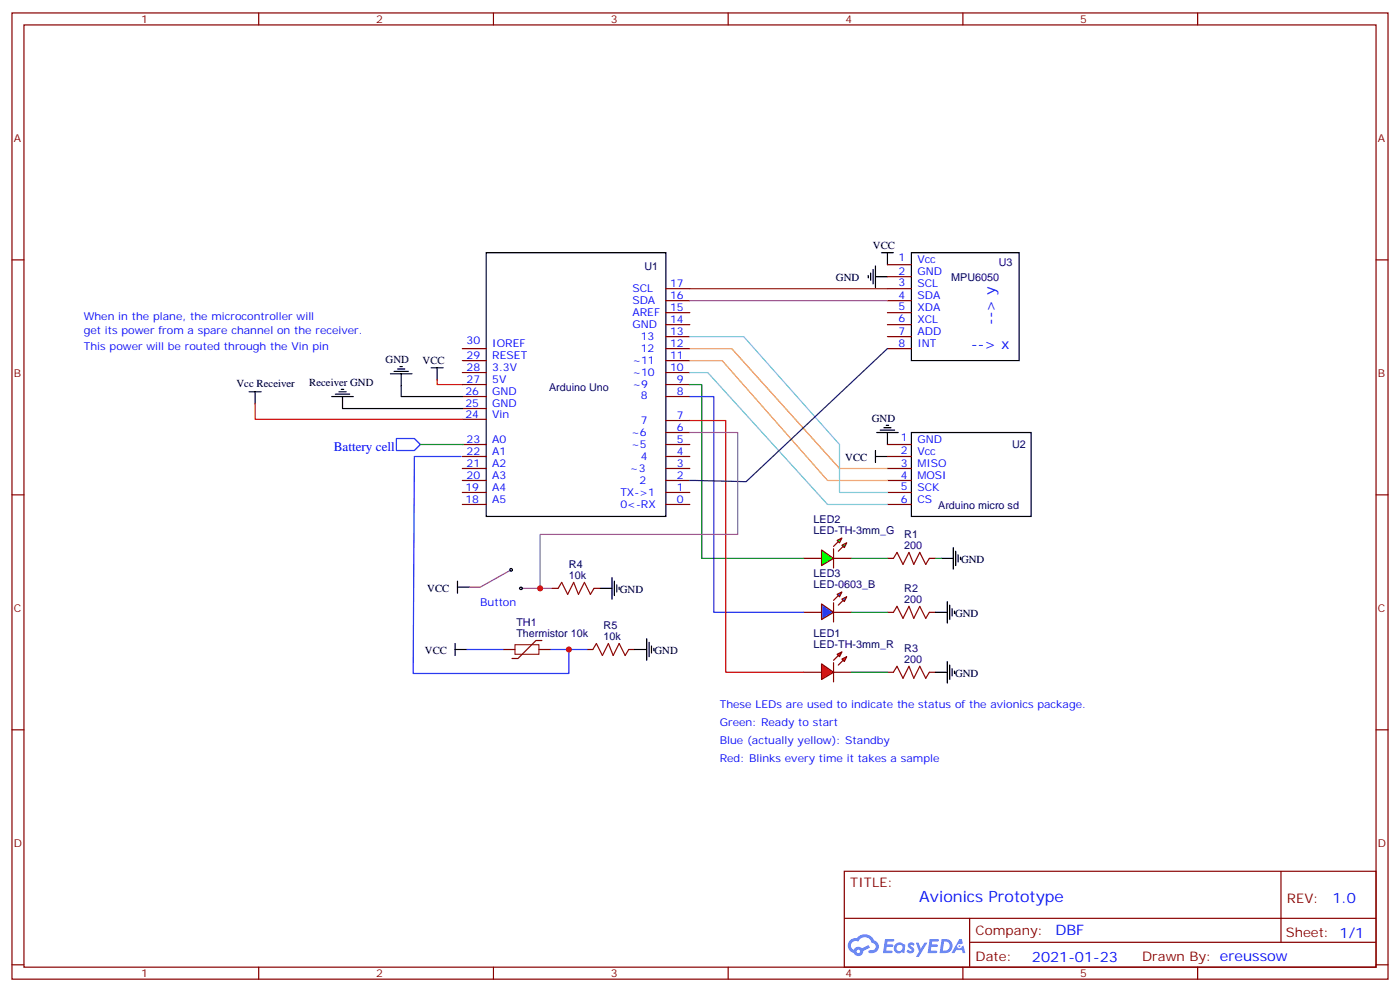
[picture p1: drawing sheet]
<svg xmlns="http://www.w3.org/2000/svg" width="412mm" height="292mm" viewBox="0 0 412 292" stroke-linecap="round" stroke-linejoin="round" font-family="sans-serif">
<g fill="none" stroke="#870000" stroke-width=".35">
<path d="M3.5 3.8h405.4v284.3h-405.4zM7.1 7.3h398.2v277.3h-398.2zM76.2 3.8v3.5M145.3 3.8v3.5M214.5 3.8v3.5M283.6 3.8v3.5M352.8 3.8v3.5M3.5 76.5h3.6M405.3 76.5h3.6M3.5 145.6h3.6M405.3 145.6h3.6M3.5 214.8h3.6"/>
<path d="M405.3 214.8h3.6M248.7 256.4h156.6v28.2h-156.6zM377.3 256.4v20.9M248.7 270.2h156.5M285.6 277.3h119.6M285.6 270.2v14.2M3.5 283.9h3.6M76.2 284.6v3.5M145.3 284.6v3.5M214.5 284.6v3.5M283.6 284.6v3.5M352.8 284.6v3.5"/>
<path d="M405.3 283.9h3.6"/>
</g>
<g fill="#5487ff">
<path d="M267.7 277.6a1.22 1.22 0 0 1 1.7 .2l-.4 .6a.47 .47 0 0 0-.3-.4 .47 .47 0 0 0-.5 .2l.1 .2a1.14 1.14 0 0 1 .8 1.8 1.14 1.14 0 0 1-1.9 0l-.2-.2 .5-.6 .7 .5a.29 .29 0 0 0 .3-.3 .29 .29 0 0 0-.2-.3 1.04 1.04 0 0 1-.6-1.7z"/>
<path d="M260.7 276.3h2.4l.3 .2-.2 .5-1.8 .1-.1 .8h1.5l.3 .4-.3 .4h-1.6l-.2 1.1h1.7l.2 .3-.2 .3-2.6 .1z"/>
<path d="M273.8 276.3h2.4l.3 .2-.1 .5-1.8 .1-.2 .8h1.6l.3 .4-.4 .4h-1.6l-.1 1.1h1.7l.2 .3-.2 .3-2.6 .1z"/>
<path d="M282.6 276.3h.7l.3 1.3-.6 .3a.69 .69 0 0 0-1 .3 .69 .69 0 0 0 .4 .9 .69 .69 0 0 0 .9-.6l.5-.2 .6 2.2h-.8l-.2-.9h-1.8l-.5 .9h-.8z"/>
<path d="M269.8 277.4h.8l.6 1.8 1.1-1.8h.9l-2.6 4.2h-.8l.9-1.5z"/>
<path d="M277.4 276.3l-.6 4.2h1.3a2.11 2.11 0 0 0 2.5-2.1 2.11 2.11 0 0 0-2.5-2.1zM278.1 277.1a1.39 1.39 0 0 1 1.7 1.4 1.39 1.39 0 0 1-1.8 1.3h-.3z"/>
<path d="M263.7 277.9a1.54 1.54 0 0 0-.1 2.2 1.54 1.54 0 0 0 2.2 .1l.6 .3 .3-2.3-.2-.3h-.4a1.49 1.49 0 0 0-2.4 0zM264 278.9a.94 .94 0 0 1 1.8 0 .94 .94 0 0 1-1.8 0z"/>
<path d="M250.4 276.7a2.18 2.18 0 0 0 1.1 3.7 1.44 1.44 0 0 0 1.6 .9 1.44 1.44 0 0 0 1.2-1.4l2-1.1-.5-.7-1.9 1a1.47 1.47 0 0 0-2.4 .4 1.39 1.39 0 0 1-.7-1.9 1.39 1.39 0 0 1 2-.5 2.12 2.12 0 0 1 2.2-1.3 2.12 2.12 0 0 1 1.9 1.7 1.14 1.14 0 0 1 1.1 1.4 1.14 1.14 0 0 1-1.7 .7 .43 .43 0 0 0-.5 .4 .43 .43 0 0 0 .4 .5 1.98 1.98 0 0 0 2.5-1.2 1.98 1.98 0 0 0-1.2-2.6 3.1 3.1 0 0 0-5.3-.6l-.9 .1zM252.3 280a.55 .55 0 0 1 1.1 0 .55 .55 0 0 1-1.1 0z"/>
<circle cx="282.6" cy="278.4" r=".26"/>
</g>
<g fill="none" stroke="#000" stroke-width=".35">
<path d="M143.2 74.4h52.9v77.6h-52.9zM257.2 79.3v4.2M257.9 78.2v6.4M259.6 74.4h3.6M261.4 74.4v3.5M268.5 74.4h31.7v31.7h-31.7zM255.8 81.1v.7M256.5 80.4v2.1M257.9 81.4h3.5M115 110h6.4M116.1 109.3h4.2M117.1 108.6h2.1"/>
<path d="M117.8 107.9h.7M118.2 110v3.5M127 108.2h3.5M128.8 108.2v3.6M257.9 134.3h3.5M257.9 132.6v3.5M258.2 127.3h6.4M259.3 126.6h4.2M260.3 125.9h2.2M261.1 125.2h.7M261.4 127.3v3.5M268.5 127.3h35.2v24.7h-35.2z"/>
</g>
<path d="M128.8 111.8v1.4h7.4" fill="none" stroke="#f00" stroke-width=".35"/>
<g fill="none" stroke="#870000" stroke-width=".35">
<path d="M261.4 77.9h7.1M196.1 99.1h7.1M196.1 95.5h7.1M196.1 92h7.1M196.1 88.5h7.1M196.1 84.9h7.1M261.4 99.1h7.1M261.4 95.5h7.1M261.4 92h7.1M261.4 88.5h7.1M261.4 84.9h7.1M261.4 81.4h7.1"/>
<path d="M136.2 116.7h7M136.2 113.2h7M136.2 109.6h7M136.2 106.1h7M136.2 102.6h7M196.1 116.7h7.1M196.1 113.2h7.1M196.1 109.6h7.1M196.1 106.1h7.1M196.1 102.6h7.1M261.4 102.6h7.1M136.2 137.9h7"/>
<path d="M136.2 134.3h7M136.2 130.8h7M136.2 123.4h7M136.2 120.2h7M196.1 137.9h7.1M196.1 134.3h7.1M196.1 130.8h7.1M196.1 127.3h7.1M196.1 123.8h7.1M261.4 137.9h7.1M261.4 134.3h7.1M261.4 130.8h7.1"/>
<path d="M136.2 148.4h7M136.2 144.9h7M136.2 141.4h7M196.1 148.4h7.1M196.1 144.9h7.1M196.1 141.4h7.1M261.4 148.4h7.1M261.4 144.9h7.1M261.4 141.4h7.1"/>
</g>
<path d="M203.2 84.9h58.2" fill="none" stroke="#930" stroke-width=".35"/>
<path d="M203.2 88.5h58.2" fill="none" stroke="#c39" stroke-width=".35"/>
<path d="M203.2 102.6h12.3l31.8 35.3h14.1" fill="none" stroke="#f90" stroke-width=".35"/>
<path d="M203.2 106.1h9.5l31.1 35.3h17.6" fill="none" stroke="#fc0" stroke-width=".35"/>
<path d="M203.2 99.1h15.9l28.2 31.7v14.1h14.1" fill="none" stroke="#6cf" stroke-width=".35"/>
<path d="M203.2 109.6h5.3l35.3 38.8h17.6" fill="none" stroke="#6cc" stroke-width=".35"/>
<g fill="#f00" stroke="#870000" stroke-width=".35">
<path d="M242 195.4l3.5 2.4-3.5 2.2z"/>
<path d="M245.5 195v5.7z"/>
</g>
<g fill="#870000" stroke="#870000" stroke-width=".35">
<path d="M245.5 194.3l1.4-1.4z"/>
<path d="M246.9 195.7l1.5-1.4z"/>
</g>
<g fill="#f00" stroke="#870000" stroke-width=".35">
<path d="M246.6 192.5l1.4-.7-.7 1.5z"/>
<path d="M248 194l1.4-.7-.7 1.4z"/>
</g>
<path d="M236.7 197.8h5.3M245.5 197.8h5.3" fill="none" stroke="#870000" stroke-width=".35"/>
<path d="M242 161.9l3.5 2.4-3.5 2.1z" fill="#0f0" stroke="#870000" stroke-width=".35"/>
<path d="M245.5 161.5v5.6z" fill="#f00" stroke="#870000" stroke-width=".35"/>
<g fill="#870000" stroke="#870000" stroke-width=".35">
<path d="M245.5 160.8l1.4-1.4z"/>
<path d="M246.9 162.2l1.5-1.4z"/>
</g>
<g fill="#0f0" stroke="#870000" stroke-width=".35">
<path d="M246.6 159l1.4-.7-.7 1.4z"/>
<path d="M248 160.4l1.4-.7-.7 1.4z"/>
</g>
<path d="M236.7 164.3h5.3M245.5 164.3h5.3" fill="none" stroke="#870000" stroke-width=".35"/>
<path d="M242 177.7l3.5 2.5-3.5 2.1z" fill="#09f" stroke="#870000" stroke-width=".35"/>
<path d="M245.5 177.4v5.6z" fill="#f00" stroke="#870000" stroke-width=".35"/>
<g fill="#870000" stroke="#870000" stroke-width=".35">
<path d="M245.5 176.7l1.4-1.4z"/>
<path d="M248.4 176.7l-1.5 1.4z"/>
</g>
<g fill="#09f" stroke="#870000" stroke-width=".35">
<path d="M246.6 174.9l1.4-.7-.7 1.4z"/>
<path d="M248 176.3l1.4-.7-.7 1.4z"/>
</g>
<path d="M162.6 173.1h1.8M175 173.1h1.7M261.4 164.3h1.8M273.8 164.3h1.7M172.9 191.1h1.7M185.2 191.1h1.8M236.7 180.2h5.3M245.5 180.2h5.3M261.4 180.2h1.8M261.4 197.8h1.8M273.8 180.2h1.7M273.8 197.8h1.7" fill="none" stroke="#870000" stroke-width=".35"/>
<path d="M203.2 113.2h3.5v51.1h30M123.8 130.8h12.7M250.8 164.3h10.6M275.5 164.3h1.8M250.8 197.8h10.6M250.8 180.2h10.6" fill="none" stroke="#008700" stroke-width=".35"/>
<path d="M203.2 116.7h7.1v63.5h26.4" fill="none" stroke="#30c" stroke-width=".35"/>
<path d="M203.2 123.8h10.6v74h22.9" fill="none" stroke="#c00" stroke-width=".35"/>
<path d="M261.4 102.6l-41.6 39.1-16.6-.3" fill="none" stroke="#036" stroke-width=".35"/>
<path d="M164.4 173.1l1.1-1.7 1.7 3.5 1.8-3.5 1.4 3.5 1.8-3.5 1.7 3.5 1.1-1.8M263.2 164.3l1-1.7 1.8 3.5 1.8-3.5 1.4 3.5 1.7-3.5 1.8 3.5 1.1-1.8M174.6 191.1l1.1-1.7 1.7 3.5 1.8-3.5 1.4 3.5 1.8-3.5 1.7 3.5 1.1-1.8M263.2 180.2l1-1.8 1.8 3.6 1.8-3.6 1.4 3.6 1.7-3.6 1.8 3.6 1.1-1.8M263.2 197.8l1-1.7 1.8 3.5 1.8-3.5 1.4 3.5 1.7-3.5 1.8 3.5 1.1-1.8" fill="none" stroke="#a10000" stroke-width=".35"/>
<g fill="none" stroke="#000" stroke-width=".35">
<path d="M73.4 115.3h3.5M75.1 115.3v3.5M97.7 116.7h6.4M98.8 116h4.2M99.8 115.3h2.2M100.5 114.6h.7M100.9 116.7v3.5h35.3M118.2 113.5v3.2h18M134.8 172.8h3.5M134.8 171v3.6M176.7 173.1h3.6M180.3 170v6.3"/>
<path d="M181 171v4.3M181.7 172.1v2.1M182.4 172.8v.7M277.3 164.3h3.5M279 177v6.4M279.8 178.1v4.2M280.5 179.1v2.2M280.8 161.1v6.4M281.2 179.8v.8M281.5 162.2v4.2M282.2 163.3v2.1M282.9 164v.7"/>
<path d="M134.1 191.1h3.5M134.1 189.4v3.5M187 191.1h3.5M190.5 188v6.3M191.2 189v4.3M191.9 190.1v2.1M192.6 190.8v.7M275.5 180.2h3.5M275.5 197.8h3.5M279 194.7v6.3M279.8 195.7v4.3M280.5 196.8v2.1"/>
<path d="M281.2 197.5v.7"/>
<circle cx="150.5" cy="167.7" r=".39"/>
<circle cx="153.5" cy="173.1" r=".39"/>
</g>
<path d="M150.3 167.9l-8.8 4.9h-3.2M153.8 173.1h8.8" fill="none" stroke="#939" stroke-width=".35"/>
<path d="M203.2 127.3h14.1v30h-58.2v15.8" fill="none" stroke="#969" stroke-width=".35"/>
<path d="M116.8 129h5.3l1.7 1.8-1.7 1.8h-5.3z" fill="none" stroke="#00f" stroke-width=".35"/>
<path d="M148.2 191.1h3.5M158.7 191.1h3.6M159.6 188.5h-1.7l-5.3 5.3h-1.8" fill="none" stroke="#850000" stroke-width=".35"/>
<path d="M151.7 189.7h7v2.8h-7z" fill="none" stroke="#850000" stroke-width=".29"/>
<path d="M75.1 118.8v4.6h61.1" fill="none" stroke="#f00" stroke-width=".35"/>
<path d="M135.8 134.3h-13.7l-.4 63.9h45.9v-7.1M137.6 191.1h10.6M162.3 191.1h10.6" fill="none" stroke="#03f" stroke-width=".35"/>
<g fill="#c00">
<circle cx="159.1" cy="173.1" r=".88"/>
<circle cx="167.6" cy="191.1" r=".88"/>
</g>
<text font-size="4.6" fill="#00f" x="270.8" y="265.4">Avionics Prototype</text>
<g font-size="4.2" fill="#00f">
<text x="293.2" y="95.5" transform="rotate(-90 293.2 95.5)">--&gt; y</text>
<text x="286.1" y="102.6">--&gt; x</text>
<text x="392.5" y="265.7">1.0</text>
<text x="310.9" y="275.2">DBF</text>
<text x="304" y="283">2021-01-23</text>
</g>
<text font-size="3.9" fill="#00f" x="98.3" y="132.6">Battery cell</text>
<g font-size="3.9" fill="#800">
<text x="250.5" y="261">TITLE:</text>
<text x="379.1" y="265.7">REV:</text>
<text x="287.4" y="275.2">Company:</text>
<text x="378.7" y="275.8">Sheet: 1/1</text>
<text x="287.4" y="282.9">Date:</text>
<text x="336.4" y="282.9">Drawn By: ereussow</text>
</g>
<g font-size="3.2" fill="#800">
<text x="41.6" y="6.8">1</text>
<text x="110.8" y="6.8">2</text>
<text x="179.9" y="6.8">3</text>
<text x="249.1" y="6.8">4</text>
<text x="318.2" y="6.8">5</text>
<text x="4.1" y="41.9">A</text>
<text x="405.9" y="41.9">A</text>
<text x="4.1" y="111.1">B</text>
<text x="405.9" y="111.1">B</text>
<text x="4.1" y="180.2">C</text>
<text x="405.9" y="180.2">C</text>
<text x="4.1" y="249.3">D</text>
<text x="405.9" y="249.3">D</text>
<text x="41.6" y="287.6">1</text>
<text x="110.8" y="287.6">2</text>
<text x="179.9" y="287.6">3</text>
<text x="249.1" y="287.6">4</text>
<text x="318.2" y="287.6">5</text>
</g>
<g font-size="3.2">
<text x="257.1" y="73.3">VCC</text>
<text x="246.2" y="82.8">GND</text>
<text x="113.6" y="106.8">GND</text>
<text x="124.5" y="107.2">VCC</text>
<text x="69.7" y="113.8">Vcc Receiver</text>
<text x="91.1" y="113.6">Receiver GND</text>
<text x="256.8" y="124.1">GND</text>
<text x="249" y="135.7">VCC</text>
<text x="283.1" y="165.7">GND</text>
<text x="125.9" y="174.2">VCC</text>
<text x="182.6" y="174.5">GND</text>
<text x="281.3" y="181.6">GND</text>
<text x="125.2" y="192.5">VCC</text>
<text x="192.8" y="192.5">GND</text>
<text x="281.3" y="199.2">GND</text>
</g>
<g font-size="3.2" fill="#00f">
<text x="264.7" y="76.8">1</text>
<text x="270.2" y="77.5">Vcc</text>
<text x="264.7" y="81.1">2</text>
<text x="270.2" y="81.1">GND</text>
<text x="186.3" y="89.5">SDA</text>
<text x="186.3" y="86">SCL</text>
<text x="197.4" y="88.1">16</text>
<text x="197.4" y="84.6">17</text>
<text x="264.7" y="84.2">3</text>
<text x="264.7" y="88.1">4</text>
<text x="270.2" y="84.6">SCL</text>
<text x="270.2" y="88.1">SDA</text>
<text x="24.7" y="94.1">When in the plane, the microcontroller will</text>
<text x="186.3" y="93.1">AREF</text>
<text x="197.4" y="95.2">14</text>
<text x="197.4" y="91.7">15</text>
<text x="264.7" y="91.3">5</text>
<text x="264.7" y="94.8">6</text>
<text x="270.2" y="91.7">XDA</text>
<text x="270.2" y="95.2">XCL</text>
<text x="24.7" y="98.4">get its power from a spare channel on the receiver.</text>
<text x="137.4" y="101.2">30</text>
<text x="186.3" y="96.6">GND</text>
<text x="188.7" y="100.1">13</text>
<text x="197.4" y="98.7">13</text>
<text x="264.7" y="98.7">7</text>
<text x="270.2" y="98.7">ADD</text>
<text x="24.7" y="102.9">This power will be routed through the Vin pin</text>
<text x="137.4" y="105.8">29</text>
<text x="145" y="105.8">RESET</text>
<text x="145" y="102.2">IOREF</text>
<text x="186.3" y="107.2">~11</text>
<text x="188.7" y="103.6">12</text>
<text x="197.4" y="105.8">11</text>
<text x="197.4" y="102.2">12</text>
<text x="264.7" y="102.2">8</text>
<text x="270.2" y="102.2">INT</text>
<text x="137.4" y="112.8">27</text>
<text x="137.4" y="109.3">28</text>
<text x="145" y="112.8">5V</text>
<text x="145" y="109.3">3.3V</text>
<text x="186.3" y="110.7">~10</text>
<text x="197.4" y="109.3">10</text>
<text x="199.4" y="112.8">9</text>
<text x="137.1" y="119.9">25</text>
<text x="137.1" y="116.3">26</text>
<text x="145" y="119.9">GND</text>
<text x="145" y="116.3">GND</text>
<text x="186.3" y="114.2">~9</text>
<text x="188.7" y="117.4">8</text>
<text x="199.4" y="116.3">8</text>
<text x="137.1" y="123">24</text>
<text x="145" y="123">Vin</text>
<text x="188.7" y="124.8">7</text>
<text x="199.4" y="123.4">7</text>
<text x="137.4" y="130.5">23</text>
<text x="145" y="130.5">A0</text>
<text x="185.9" y="131.9">~5</text>
<text x="185.9" y="128.3">~6</text>
<text x="199.4" y="130.5">5</text>
<text x="199.4" y="126.9">6</text>
<text x="265.4" y="129.8">1</text>
<text x="270.2" y="130.5">GND</text>
<text x="137.4" y="137.5">21</text>
<text x="137.4" y="134">22</text>
<text x="145" y="137.5">A2</text>
<text x="145" y="134">A1</text>
<text x="188.7" y="135.4">4</text>
<text x="199.4" y="137.5">3</text>
<text x="199.4" y="134">4</text>
<text x="265.4" y="133.6">2</text>
<text x="265.4" y="137.5">3</text>
<text x="270.2" y="134">Vcc</text>
<text x="270.2" y="137.5">MISO</text>
<text x="137.4" y="141">20</text>
<text x="145" y="141">A3</text>
<text x="185.6" y="138.9">~3</text>
<text x="188.4" y="142.5">2</text>
<text x="199.4" y="141">2</text>
<text x="265.4" y="141">4</text>
<text x="270.2" y="141">MOSI</text>
<text x="137.1" y="148.1">18</text>
<text x="137.1" y="144.6">19</text>
<text x="145" y="148.1">A5</text>
<text x="145" y="144.6">A4</text>
<text x="182.7" y="149.5">0&lt;-RX</text>
<text x="182.7" y="146">TX-&gt;1</text>
<text x="199.4" y="148.1">0</text>
<text x="199.4" y="144.6">1</text>
<text x="265.4" y="144.2">5</text>
<text x="265.4" y="148.1">6</text>
<text x="270.2" y="144.6">SCK</text>
<text x="270.2" y="148.1">CS</text>
<text x="141.5" y="178.4">Button</text>
<text x="212" y="208.4">These LEDs are used to indicate the status of the avionics package.</text>
<text x="212" y="213.7">Green: Ready to start</text>
<text x="212" y="219">Blue (actually yellow): Standby</text>
<text x="212" y="224.3">Red: Blinks every time it takes a sample</text>
</g>
<g font-size="3.2" fill="#000080">
<text x="189.8" y="79.4">U1</text>
<text x="280.2" y="82.6">MPU6050</text>
<text x="294.2" y="78.3">U3</text>
<text x="161.7" y="115">Arduino Uno</text>
<text x="298.1" y="131.9">U2</text>
<text x="276.4" y="149.9">Arduino micro sd</text>
<text x="239.7" y="154">LED2</text>
<text x="239.7" y="157.3">LED-TH-3mm_G</text>
<text x="266.4" y="161.5">200</text>
<text x="266.4" y="158.3">R1</text>
<text x="167.6" y="167.2">R4</text>
<text x="167.6" y="170.3">10k</text>
<text x="239.7" y="173.1">LED-0603_B</text>
<text x="239.7" y="169.9">LED3</text>
<text x="266.4" y="177.4">200</text>
<text x="266.4" y="174.1">R2</text>
<text x="152.1" y="184.3">TH1</text>
<text x="177.8" y="185.1">R5</text>
<text x="152.1" y="187.4">Thermistor 10k</text>
<text x="177.8" y="188.3">10k</text>
<text x="239.7" y="190.8">LED-TH-3mm_R</text>
<text x="239.7" y="187.6">LED1</text>
<text x="266.4" y="191.8">R3</text>
<text x="266.4" y="195">200</text>
</g>
</svg>
